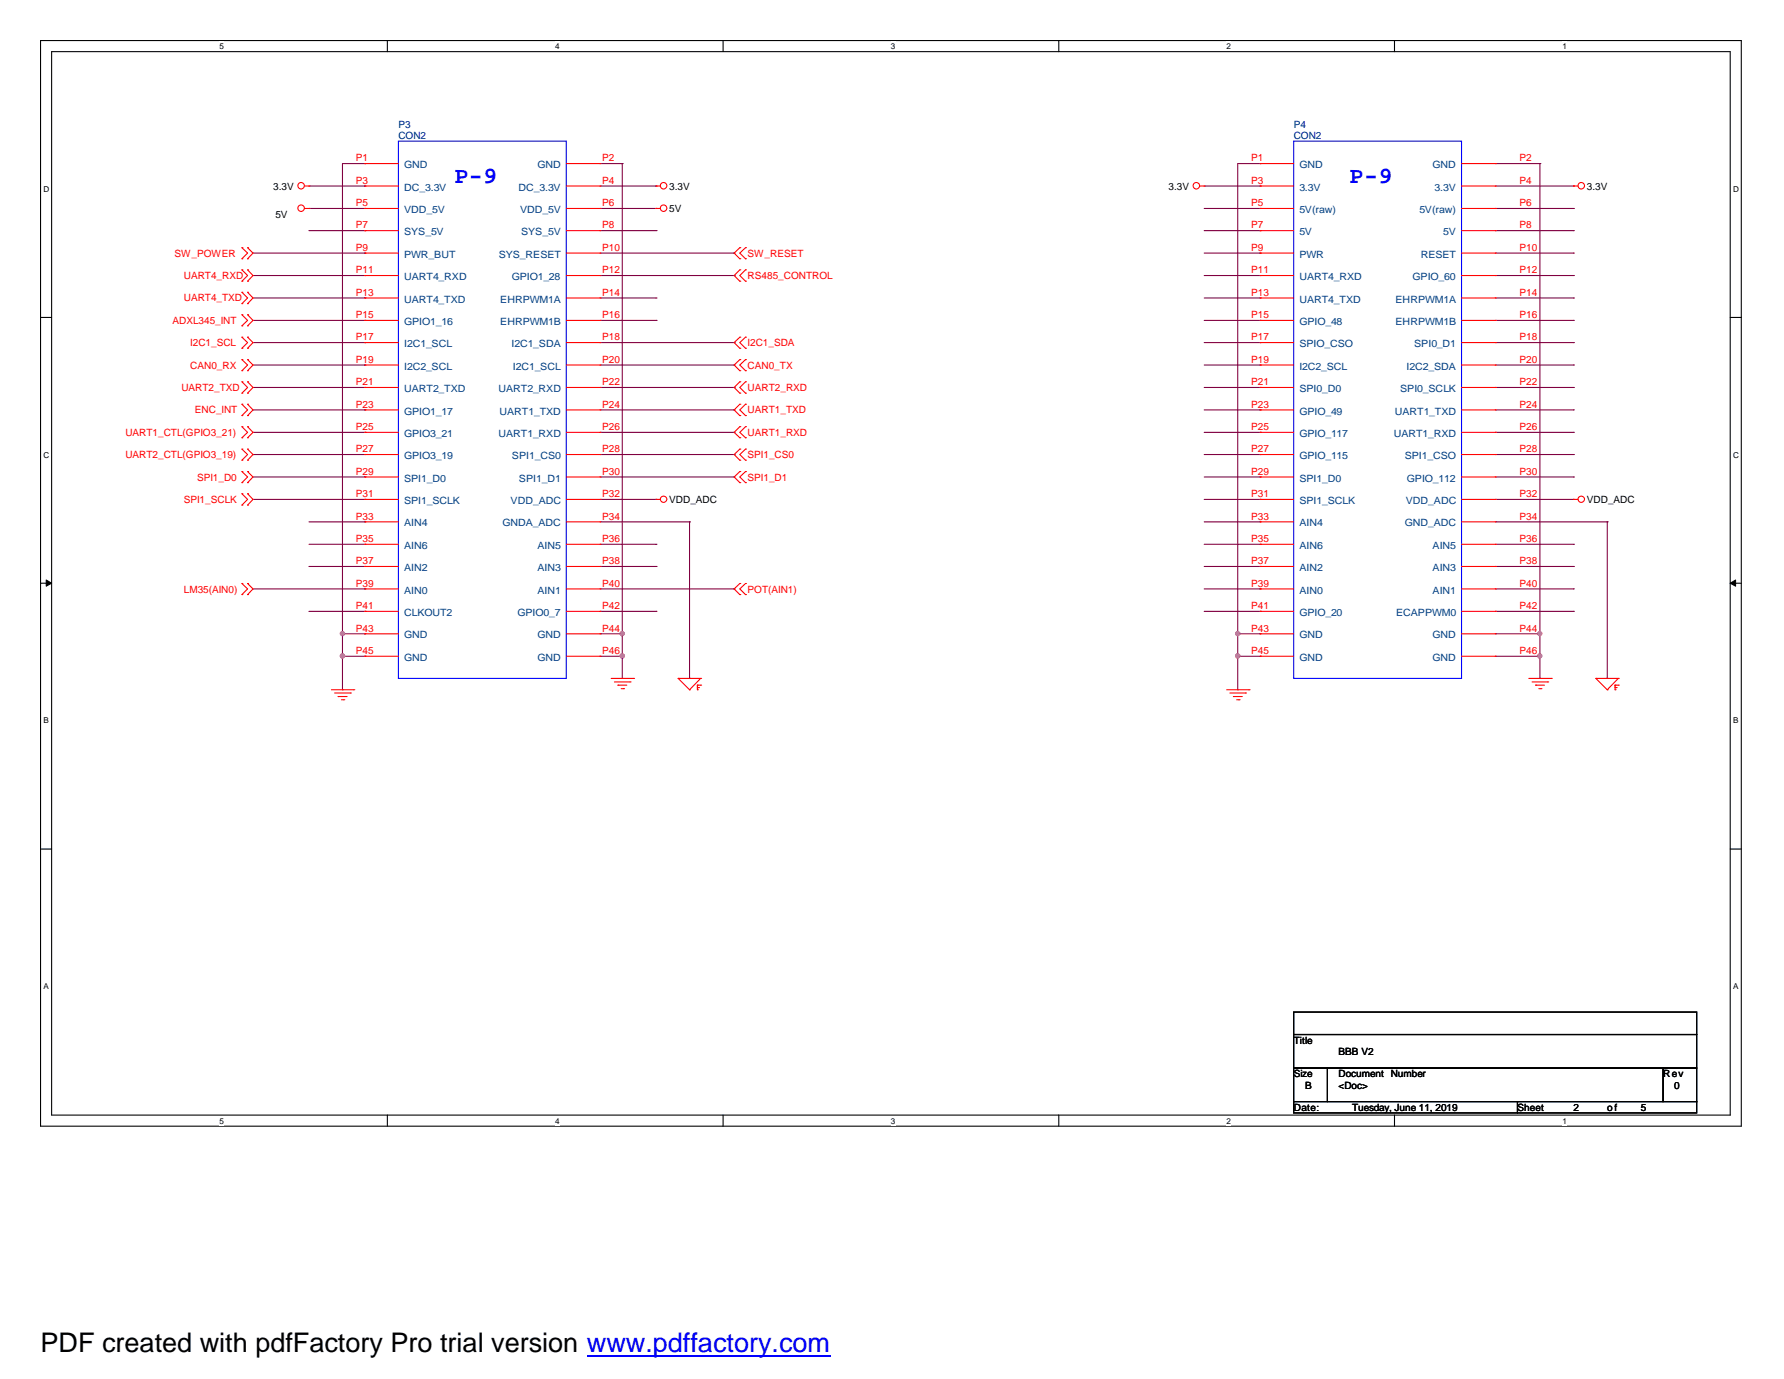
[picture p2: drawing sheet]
<svg xmlns="http://www.w3.org/2000/svg" width="279mm" height="216mm" viewBox="0 0 279 216" stroke-linecap="round" stroke-linejoin="round" font-family="sans-serif">
<path d="M6.3 6.3h266.4v170h-266.4zM8.1 8.1h262.9v166.5h-262.9z" fill="none" stroke="#000" stroke-width=".17"/>
<g fill="#fff">
<path d="M34.4 6.5h.7v1.5h-.7z"/>
<path d="M34.4 174.8h.7v1.4h-.7z"/>
</g>
<path d="M60.7 6.3v1.8M60.7 174.6v1.7" fill="none" stroke="#000" stroke-width=".17"/>
<g fill="#fff">
<path d="M87 6.5h.6v1.5h-.6z"/>
<path d="M87 174.8h.6v1.4h-.6z"/>
</g>
<path d="M113.2 6.3v1.8M113.2 174.6v1.7" fill="none" stroke="#000" stroke-width=".17"/>
<g fill="#fff">
<path d="M139.5 6.5h.7v1.5h-.7z"/>
<path d="M139.5 174.8h.7v1.4h-.7z"/>
</g>
<path d="M165.8 6.3v1.8M165.8 174.6v1.7" fill="none" stroke="#000" stroke-width=".17"/>
<g fill="#fff">
<path d="M192.1 6.5h.7v1.5h-.7z"/>
<path d="M192.1 174.8h.7v1.4h-.7z"/>
</g>
<path d="M218.4 6.3v1.8M218.4 174.6v1.7" fill="none" stroke="#000" stroke-width=".17"/>
<g fill="#fff">
<path d="M244.7 6.5h.7v1.5h-.7z"/>
<path d="M244.7 174.8h.7v1.4h-.7z"/>
<path d="M6.8 28.8h.9v1.5h-.9z"/>
<path d="M271.4 28.8h.9v1.5h-.9z"/>
<path d="M6.8 70.4h.9v1.5h-.9z"/>
<path d="M271.4 70.4h.9v1.5h-.9z"/>
</g>
<path d="M6.3 49.7h1.8M271 49.7h1.7" fill="none" stroke="#000" stroke-width=".17"/>
<g fill="#fff">
<path d="M6.8 112.1h.8v1.4h-.8z"/>
<path d="M271.4 112.1h.8v1.4h-.8z"/>
</g>
<path d="M6.3 91.3h1.8M271 91.3h1.7" fill="none" stroke="#000" stroke-width=".17"/>
<g fill="#000" stroke="#000" stroke-width=".16">
<path d="M7.2 90.8l.9 .5-.9 .5z" fill-rule="evenodd"/>
<path d="M271 91.3l.8-.5v1z" fill-rule="evenodd"/>
</g>
<g fill="#fff">
<path d="M6.8 153.7h.8v1.5h-.8z"/>
<path d="M271.4 153.7h.8v1.5h-.8z"/>
</g>
<path d="M6.3 132.9h1.8M271 132.9h1.7M202.6 158.5h63.1v3.5h-63.1zM202.6 162h63.1v5.2h-63.1zM202.6 167.2h5.3v5.3h-5.3zM202.6 172.5h35.1v1.7h-35.1zM207.9 167.2h52.6v5.3h-52.6zM237.7 172.5h28v1.7h-28zM260.5 167.2h5.2v5.3h-5.2z" fill="none" stroke="#000" stroke-width=".17"/>
<g fill="none" stroke="#800040" stroke-width=".17">
<path d="M39.6 39.6h17.5M48.4 36.1h8.7M48.4 32.6h8.7M48.4 29.1h8.7M57.1 36.1h.1M57.1 32.6h.1M57.1 39.6h.1M57.1 29.1h.1M57.1 25.6h.1M57.1 25.6h-3.5v82.4M94 36.1h8.7M94 32.6h8.7"/>
<path d="M94 39.6h21M94 29.1h8.7M94 25.6h3.5M97.5 25.6h.1M97.5 25.6v80.6M102.7 32.6h.1M102.7 36.1h.1M102.7 29.1h.1M115 39.6h.1M188.6 36.1h8.8M188.6 32.6h8.8M188.6 39.6h8.8"/>
<path d="M188.6 29.1h8.8M197.4 39.6h.1M197.4 25.6h.1M197.4 32.6h.1M197.4 29.1h.1M197.4 36.1h.1M197.4 25.6h-3.6v82.4M234.2 36.1h12.2M234.2 32.6h12.2M234.2 39.6h12.2M234.2 29.1h12.2M234.2 25.6h7"/>
<path d="M241.2 25.6h.1M241.2 25.6v80.6M246.4 29.1h.1M246.4 39.6h.1M246.4 36.1h.1M246.4 32.6h.1M39.6 46.7h17.5M39.6 43.1h17.5M39.6 50.2h17.5M39.6 57.2h17.5M39.6 53.6h17.5M57.1 46.7h.1"/>
<path d="M57.1 43.1h.1M57.1 50.2h.1M57.1 57.2h.1M57.1 53.6h.1M94 46.7h8.7M94 43.1h21M94 50.2h8.7M94 57.2h21M94 53.6h21M102.7 50.2h.1M102.7 46.7h.1M115 57.2h.1"/>
<path d="M115 53.6h.1M115 43.1h.1M188.6 46.7h8.8M188.6 43.1h8.8M188.6 50.2h8.8M188.6 57.2h8.8M188.6 53.6h8.8M197.4 43.1h.1M197.4 50.2h.1M197.4 57.2h.1M197.4 53.6h.1M197.4 46.7h.1"/>
<path d="M234.2 46.7h12.2M234.2 43.1h12.2M234.2 50.2h12.2M234.2 57.2h12.2M234.2 53.6h12.2M246.4 57.2h.1M246.4 46.7h.1M246.4 43.1h.1M246.4 50.2h.1M246.4 53.6h.1M39.6 71.2h.1M39.6 78.2h17.5"/>
<path d="M39.6 60.7h17.5M39.6 67.7h17.5M39.6 74.7h17.5M39.6 64.2h17.5M39.6 71.2h17.5M57.1 78.2h.1M57.1 60.7h.1M57.1 67.7h.1M57.1 74.7h.1M57.1 64.2h.1M94 78.2h8.7M94 60.7h21"/>
<path d="M94 67.7h21M94 74.7h21M94 64.2h21M94 71.2h21M102.7 78.2h.1M115 71.2h.1M115 64.2h.1M115 60.7h.1M115 67.7h.1M115 74.7h.1M188.6 78.2h8.8M188.6 60.7h8.8"/>
<path d="M188.6 67.7h8.8M188.6 74.7h8.8M188.6 64.2h8.8M188.6 71.2h8.8M197.4 60.7h.1M197.4 64.2h.1M197.4 78.2h.1M197.4 71.2h.1M197.4 74.7h.1M197.4 67.7h.1M234.2 78.2h12.2M234.2 60.7h12.2"/>
<path d="M234.2 67.7h12.2M234.2 74.7h12.2M234.2 64.2h12.2M234.2 71.2h12.2M246.4 78.2h.1M246.4 67.7h.1M246.4 64.2h.1M246.4 71.2h.1M246.4 74.7h.1M246.4 60.7h.1M39.6 92.2h17.5M48.4 88.7h8.7"/>
<path d="M48.4 85.2h8.7M48.4 95.7h8.7M48.4 81.7h8.7M53.6 99.2h.1M53.6 99.2h3.5M57.1 88.7h.1M57.1 85.2h.1M57.1 95.7h.1M57.1 92.2h.1M57.1 81.7h.1M57.1 99.2h.1M94 88.7h8.7"/>
<path d="M94 85.2h8.7M94 95.7h8.7M94 92.2h21M94 81.7h14M94 99.2h3.5M97.5 99.2h.1M102.7 85.2h.1M102.7 88.7h.1M102.7 95.7h.1M108 81.7h.1M108 81.7v24.5M115 92.2h.1"/>
<path d="M188.6 88.7h8.8M188.6 85.2h8.8M188.6 95.7h8.8M188.6 92.2h8.8M188.6 81.7h8.8M193.8 99.2h.1M193.8 99.2h3.6M197.4 99.2h.1M197.4 95.7h.1M197.4 88.7h.1M197.4 81.7h.1M197.4 92.2h.1"/>
<path d="M197.4 85.2h.1M234.2 88.7h12.2M234.2 85.2h12.2M234.2 95.7h12.2M234.2 92.2h12.2M234.2 81.7h17.5M234.2 99.2h7M241.2 99.2h.1M246.4 92.2h.1M246.4 95.7h.1M246.4 88.7h.1M246.4 85.2h.1"/>
<path d="M251.7 81.7h.1M251.7 81.7v24.5M53.6 108h.1M53.6 102.7h.1M53.6 102.7h3.5M57.1 102.7h.1M94 102.7h3.5M97.5 102.7h.1M97.5 106.2h.1M108 106.2h.1M193.8 102.7h.1M193.8 108h.1"/>
<path d="M193.8 102.7h3.6M197.4 102.7h.1M234.2 102.7h7M241.2 106.2h.1M241.2 102.7h.1M251.7 106.2h.1"/>
</g>
<g fill="#f0f" stroke="#f0f" stroke-width=".17">
<circle cx="97.4" cy="102.7" r=".34"/>
<circle cx="97.5" cy="99.2" r=".33"/>
<circle cx="53.6" cy="99.2" r=".33"/>
<circle cx="193.9" cy="99.2" r=".33"/>
<circle cx="193.8" cy="102.7" r=".34"/>
<circle cx="241.1" cy="102.7" r=".33"/>
<circle cx="241.1" cy="99.2" r=".32"/>
<circle cx="53.6" cy="102.7" r=".34"/>
</g>
<g fill="none" stroke="#f00" stroke-width=".17">
<path d="M37.9 38.8h.1M37.9 38.8l.9 .8-.9 .9M38.8 38.8h.1M38.8 38.8l.8 .8-.8 .9M47.7 29.1h.7M47.7 32.6h.7M48.4 29.1h.1M48.4 32.6h.1M57.1 25.6h.1M57.1 29.1h.1M57.1 32.6h.1M57.1 36.1h.1"/>
<path d="M57.1 39.6h.1M57.1 29.1h5.3M57.1 32.6h5.3M57.1 25.6h5.3M57.1 36.1h5.3M57.1 39.6h5.3M88.7 29.1h5.3M88.7 32.6h5.3M88.7 25.6h5.3M88.7 36.1h5.3M88.7 39.6h5.3M94 25.6h.1"/>
<path d="M94 29.1h.1M94 32.6h.1M94 36.1h.1M94 39.6h.1M102.7 29.1h.1M102.7 32.6h.1M102.7 29.1h.7M102.7 32.6h.7M115.9 38.8h.1M115.9 38.8l-.9 .8 .9 .9M116.8 38.8h.1M116.8 38.8l-.9 .8 .9 .9"/>
<path d="M187.9 29.1h.7M188.6 29.1h.1M197.4 25.6h.1M197.4 29.1h.1M197.4 32.6h.1M197.4 36.1h.1M197.4 39.6h.1M197.4 29.1h5.2M197.4 32.6h5.2M197.4 25.6h5.2M197.4 36.1h5.2M197.4 39.6h5.2"/>
<path d="M228.9 29.1h5.3M228.9 32.6h5.3M228.9 25.6h5.3M228.9 36.1h5.3M228.9 39.6h5.3M234.2 25.6h.1M234.2 29.1h.1M234.2 32.6h.1M234.2 36.1h.1M234.2 39.6h.1M246.4 29.1h.1M246.4 29.1h.7"/>
<path d="M37.9 40.5h.1M37.9 44h.1M37.9 42.2h.1M37.9 47.5h.1M37.9 45.8h.1M37.9 51h.1M37.9 49.3h.1M37.9 54.5h.1M37.9 52.8h.1M37.9 58h.1M37.9 56.3h.1M37.9 59.8h.1"/>
<path d="M37.9 42.2l.9 .9-.9 .9M37.9 45.8l.9 .9-.9 .8M37.9 49.3l.9 .9-.9 .8M37.9 52.8l.9 .8-.9 .9M37.9 56.3l.9 .9-.9 .8M37.9 59.8l.9 .9-.9 .9M38.8 40.5h.1M38.8 42.2h.1M38.8 44h.1M38.8 45.8h.1M38.8 47.5h.1M38.8 49.3h.1"/>
<path d="M38.8 51h.1M38.8 52.8h.1M38.8 54.5h.1M38.8 56.3h.1M38.8 58h.1M38.8 59.8h.1M38.8 42.2l.8 .9-.8 .9M38.8 45.8l.8 .9-.8 .8M38.8 49.3l.8 .9-.8 .8M38.8 52.8l.8 .8-.8 .9M38.8 56.3l.8 .9-.8 .8M38.8 59.8l.8 .9-.8 .9"/>
<path d="M57.1 43.1h.1M57.1 46.7h.1M57.1 50.2h.1M57.1 53.6h.1M57.1 57.2h.1M57.1 43.1h5.3M57.1 46.7h5.3M57.1 50.2h5.3M57.1 53.6h5.3M57.1 57.2h5.3M88.7 43.1h5.3M88.7 46.7h5.3"/>
<path d="M88.7 50.2h5.3M88.7 53.6h5.3M88.7 57.2h5.3M94 43.1h.1M94 46.7h.1M94 50.2h.1M94 53.6h.1M94 57.2h.1M115.9 40.5h.1M115.9 42.2h.1M115.9 44h.1M115.9 52.8h.1"/>
<path d="M115.9 54.5h.1M115.9 56.3h.1M115.9 58h.1M115.9 59.8h.1M115.9 42.2l-.9 .9 .9 .9M115.9 52.8l-.9 .8 .9 .9M115.9 56.3l-.9 .9 .9 .8M115.9 59.8l-.9 .9 .9 .9M116.8 40.5h.1M116.8 44h.1M116.8 42.2h.1M116.8 54.5h.1"/>
<path d="M116.8 52.8h.1M116.8 58h.1M116.8 56.3h.1M116.8 59.8h.1M116.8 42.2l-.9 .9 .9 .9M116.8 52.8l-.9 .8 .9 .9M116.8 56.3l-.9 .9 .9 .8M116.8 59.8l-.9 .9 .9 .9M197.4 43.1h.1M197.4 46.7h.1M197.4 50.2h.1M197.4 53.6h.1"/>
<path d="M197.4 57.2h.1M197.4 43.1h5.2M197.4 46.7h5.2M197.4 50.2h5.2M197.4 53.6h5.2M197.4 57.2h5.2M228.9 43.1h5.3M228.9 46.7h5.3M228.9 50.2h5.3M228.9 53.6h5.3M228.9 57.2h5.3M234.2 43.1h.1"/>
<path d="M234.2 46.7h.1M234.2 50.2h.1M234.2 53.6h.1M234.2 57.2h.1M37.9 61.6h.1M37.9 68.5h.1M37.9 66.8h.1M37.9 75.6h.1M37.9 73.8h.1M37.9 79.1h.1M37.9 77.3h.1M37.9 65.1h.1"/>
<path d="M37.9 63.3h.1M37.9 72.1h.1M37.9 70.3h.1M37.9 66.8l.9 .9-.9 .8M37.9 73.8l.9 .9-.9 .9M37.9 77.3l.9 .9-.9 .9M37.9 63.3l.9 .9-.9 .9M37.9 70.3l.9 .9-.9 .9M38.8 61.6h.1M38.8 66.8h.1M38.8 68.5h.1M38.8 73.8h.1"/>
<path d="M38.8 75.6h.1M38.8 77.3h.1M38.8 79.1h.1M38.8 63.3h.1M38.8 65.1h.1M38.8 70.3h.1M38.8 72.1h.1M38.8 66.8l.8 .9-.8 .8M38.8 73.8l.8 .9-.8 .9M38.8 77.3l.8 .9-.8 .9M38.8 63.3l.8 .9-.8 .9M38.8 70.3l.8 .9-.8 .9"/>
<path d="M57.1 64.2h.1M57.1 67.7h.1M57.1 71.2h.1M57.1 74.7h.1M57.1 78.2h.1M57.1 60.7h.1M57.1 78.2h5.3M57.1 60.7h5.3M57.1 64.2h5.3M57.1 67.7h5.3M57.1 71.2h5.3M57.1 74.7h5.3"/>
<path d="M88.7 78.2h5.3M88.7 60.7h5.3M88.7 64.2h5.3M88.7 67.7h5.3M88.7 71.2h5.3M88.7 74.7h5.3M94 60.7h.1M94 64.2h.1M94 67.7h.1M94 71.2h.1M94 74.7h.1M94 78.2h.1"/>
<path d="M102.7 78.2h.1M102.7 78.2h.7M115.9 61.6h.1M115.9 63.3h.1M115.9 65.1h.1M115.9 66.8h.1M115.9 68.5h.1M115.9 70.3h.1M115.9 72.1h.1M115.9 73.8h.1M115.9 75.6h.1M115.9 63.3l-.9 .9 .9 .9"/>
<path d="M115.9 66.8l-.9 .9 .9 .8M115.9 70.3l-.9 .9 .9 .9M115.9 73.8l-.9 .9 .9 .9M116.8 61.6h.1M116.8 65.1h.1M116.8 63.3h.1M116.8 68.5h.1M116.8 66.8h.1M116.8 72.1h.1M116.8 70.3h.1M116.8 75.6h.1M116.8 73.8h.1"/>
<path d="M116.8 63.3l-.9 .9 .9 .9M116.8 66.8l-.9 .9 .9 .8M116.8 70.3l-.9 .9 .9 .9M116.8 73.8l-.9 .9 .9 .9M197.4 64.2h.1M197.4 67.7h.1M197.4 71.2h.1M197.4 74.7h.1M197.4 78.2h.1M197.4 60.7h.1M197.4 78.2h5.2M197.4 60.7h5.2"/>
<path d="M197.4 64.2h5.2M197.4 67.7h5.2M197.4 71.2h5.2M197.4 74.7h5.2M228.9 78.2h5.3M228.9 60.7h5.3M228.9 64.2h5.3M228.9 67.7h5.3M228.9 71.2h5.3M228.9 74.7h5.3M234.2 60.7h.1M234.2 64.2h.1"/>
<path d="M234.2 67.7h.1M234.2 71.2h.1M234.2 74.7h.1M234.2 78.2h.1M246.4 78.2h.1M246.4 78.2h.7M37.9 93.1h.1M37.9 91.4h.1M37.9 91.4l.9 .8-.9 .9M38.8 91.4h.1M38.8 93.1h.1M38.8 91.4l.8 .8-.8 .9"/>
<path d="M57.1 81.7h.1M57.1 85.2h.1M57.1 88.7h.1M57.1 92.2h.1M57.1 95.7h.1M57.1 99.2h.1M57.1 81.7h5.3M57.1 85.2h5.3M57.1 88.7h5.3M57.1 92.2h5.3M57.1 95.7h5.3M57.1 99.2h5.3"/>
<path d="M88.7 81.7h5.3M88.7 85.2h5.3M88.7 88.7h5.3M88.7 92.2h5.3M88.7 95.7h5.3M88.7 99.2h5.3M94 81.7h.1M94 85.2h.1M94 88.7h.1M94 92.2h.1M94 95.7h.1M94 99.2h.1"/>
<path d="M115.9 91.4h.1M115.9 93.1h.1M115.9 91.4l-.9 .8 .9 .9M116.8 93.1h.1M116.8 91.4h.1M116.8 91.4l-.9 .8 .9 .9M197.4 81.7h.1M197.4 85.2h.1M197.4 88.7h.1M197.4 92.2h.1M197.4 95.7h.1M197.4 99.2h.1"/>
<path d="M197.4 81.7h5.2M197.4 85.2h5.2M197.4 88.7h5.2M197.4 92.2h5.2M197.4 95.7h5.2M197.4 99.2h5.2M228.9 81.7h5.3M228.9 85.2h5.3M228.9 88.7h5.3M228.9 92.2h5.3M228.9 95.7h5.3M228.9 99.2h5.3"/>
<path d="M234.2 81.7h.1M234.2 85.2h.1M234.2 88.7h.1M234.2 92.2h.1M234.2 95.7h.1M234.2 99.2h.1M51.9 108h3.5M52.4 108.5h2.5M53 109.1h.1M53 109.1h1.4M53.5 109.6h.3M53.8 109.6h.1"/>
<path d="M54.9 108.5h.1M55.4 108h.1M57.1 102.7h.1M57.1 102.7h5.3M88.7 102.7h5.3M94 102.7h.1M95.7 106.2h3.5M96.2 106.8h2.5M96.8 107.3h.1M96.8 107.3h1.4M97.3 107.8h.4M97.7 107.8h.1"/>
<path d="M98.7 106.8h.1M99.2 106.2h.1M106.2 106.2h.1M106.2 106.2h3.5M106.2 106.2l1.8 1.8M108 108h.1M109.2 107.3h.1M109.2 108h.1M109.2 107.7h.1M109.2 107.3h.5M109.2 107.3v.7M109.2 107.7h.4"/>
<path d="M109.7 106.2h.1M109.7 107.3h.1M109.7 106.2l-1.7 1.8M192.1 108h3.5M192.6 108.5h2.5M193.2 109.1h.1M193.2 109.1h1.4M193.7 109.6h.4M194.1 109.6h.1M195.1 108.5h.1M195.6 108h.1M197.4 102.7h.1"/>
<path d="M197.4 102.7h5.2M228.9 102.7h5.3M234.2 102.7h.1M239.4 106.2h3.6M239.9 106.8h2.5M240.5 107.3h.1M240.5 107.3h1.4M241 107.8h.3M241.3 107.8h.1M242.4 106.8h.1M243 106.2h.1M249.9 106.2h.1"/>
<path d="M249.9 106.2h3.5M249.9 106.2l1.8 1.8M251.7 108h.1M252.9 107.3h.1M252.9 108h.1M252.9 107.7h.1M252.9 107.3h.5M252.9 107.7h.4M252.9 107.3v.7M253.4 106.2h.1M253.4 107.3h.1M253.4 106.2l-1.7 1.8"/>
<circle cx="47.2" cy="29.1" r=".51"/>
<circle cx="47.2" cy="32.6" r=".51"/>
<circle cx="103.9" cy="29.1" r=".51"/>
<circle cx="103.9" cy="32.6" r=".51"/>
<circle cx="187.4" cy="29.1" r=".51"/>
<circle cx="247.6" cy="29.1" r=".51"/>
<circle cx="103.9" cy="78.2" r=".5"/>
<circle cx="247.7" cy="78.2" r=".5"/>
</g>
<path d="M62.4 22.1h26.3v84.1h-26.3zM202.6 22.1h26.3v84.1h-26.3z" fill="none" stroke="#00f" stroke-width=".17"/>
<path d="M91.9 212.3h38.1" fill="none" stroke="#00f" stroke-width=".3"/>
<text font-size="4.2" x="6.3" y="211.7">PDF created with pdfFactory Pro trial version www.pdffactory.com</text>
<g font-size="3.6" fill="#00f">
<text x="71.2" y="28.6">P-9</text>
<text x="211.4" y="28.6">P-9</text>
</g>
<g font-size="1.6" fill="#000080">
<text x="62.4" y="20">P3</text>
<text x="62.4" y="21.8">CON2</text>
<text x="202.6" y="20">P4</text>
<text x="202.6" y="21.8">CON2</text>
</g>
<g font-size="1.6">
<text x="42.8" y="29.7">3.3V</text>
<text x="104.8" y="29.7">3.3V</text>
<text x="183" y="29.7">3.3V</text>
<text x="248.5" y="29.7">3.3V</text>
<text x="43.1" y="34.1">5V</text>
<text x="104.8" y="33.2">5V</text>
<text x="104.8" y="78.7">VDD_ADC</text>
<text x="248.5" y="78.7">VDD_ADC</text>
<text x="202.6" y="163.4">Title</text>
<text x="209.6" y="165.1">BBB V2</text>
<text x="202.6" y="168.7">Size</text>
<text x="202.6" y="173.9">Date:</text>
<text x="204.4" y="170.4">B</text>
<text x="209.6" y="168.7">Document Number</text>
<text x="209.6" y="170.4">&lt;Doc&gt;</text>
<text x="211.8" y="173.9">Tuesday, June 11, 2019</text>
<text x="237.7" y="173.9">Sheet</text>
<text x="246.4" y="173.9">2</text>
<text x="251.7" y="173.9">of</text>
<text x="257" y="173.9">5</text>
<text x="260.5" y="168.7">Rev</text>
<text x="262.2" y="170.4">0</text>
</g>
<g font-size="1.6" fill="#f00">
<text x="55.8" y="28.8">P3</text>
<text x="55.8" y="25.3">P1</text>
<text x="94.3" y="25.3">P2</text>
<text x="94.3" y="28.8">P4</text>
<text x="196" y="25.3">P1</text>
<text x="196" y="28.8">P3</text>
<text x="238" y="28.8">P4</text>
<text x="238" y="25.3">P2</text>
<text x="55.8" y="35.8">P7</text>
<text x="55.8" y="32.3">P5</text>
<text x="94.3" y="32.3">P6</text>
<text x="94.3" y="35.8">P8</text>
<text x="196" y="32.3">P5</text>
<text x="196" y="35.8">P7</text>
<text x="238" y="35.8">P8</text>
<text x="238" y="32.3">P6</text>
<text x="27.3" y="40.2">SW_POWER</text>
<text x="55.8" y="39.3">P9</text>
<text x="94.3" y="39.3">P10</text>
<text x="117.1" y="40.2">SW_RESET</text>
<text x="196" y="39.3">P9</text>
<text x="238" y="39.3">P10</text>
<text x="28.8" y="43.7">UART4_RXD</text>
<text x="28.8" y="47.2">UART4_TXD</text>
<text x="55.8" y="46.3">P13</text>
<text x="55.8" y="42.8">P11</text>
<text x="94.3" y="46.3">P14</text>
<text x="94.3" y="42.8">P12</text>
<text x="117.1" y="43.7">RS485_CONTROL</text>
<text x="196" y="42.8">P11</text>
<text x="196" y="46.3">P13</text>
<text x="238" y="46.3">P14</text>
<text x="238" y="42.8">P12</text>
<text x="27" y="50.7">ADXL345_INT</text>
<text x="55.8" y="49.8">P15</text>
<text x="55.8" y="53.3">P17</text>
<text x="94.3" y="49.8">P16</text>
<text x="94.3" y="53.3">P18</text>
<text x="196" y="49.8">P15</text>
<text x="196" y="53.3">P17</text>
<text x="238" y="49.8">P16</text>
<text x="238" y="53.3">P18</text>
<text x="29.8" y="54.2">I2C1_SCL</text>
<text x="29.8" y="57.7">CAN0_RX</text>
<text x="55.8" y="56.8">P19</text>
<text x="94.3" y="56.8">P20</text>
<text x="117.1" y="54.2">I2C1_SDA</text>
<text x="117.1" y="57.7">CAN0_TX</text>
<text x="196" y="56.8">P19</text>
<text x="238" y="56.8">P20</text>
<text x="28.4" y="61.2">UART2_TXD</text>
<text x="30.5" y="64.7">ENC_INT</text>
<text x="55.8" y="60.3">P21</text>
<text x="55.8" y="63.8">P23</text>
<text x="94.3" y="63.8">P24</text>
<text x="94.3" y="60.3">P22</text>
<text x="117.1" y="61.2">UART2_RXD</text>
<text x="117.1" y="64.7">UART1_TXD</text>
<text x="196" y="60.3">P21</text>
<text x="196" y="63.8">P23</text>
<text x="238" y="63.8">P24</text>
<text x="238" y="60.3">P22</text>
<text x="19.6" y="68.2">UART1_CTL(GPIO3_21)</text>
<text x="19.6" y="71.8">UART2_CTL(GPIO3_19)</text>
<text x="55.8" y="67.4">P25</text>
<text x="55.8" y="70.8">P27</text>
<text x="94.3" y="70.8">P28</text>
<text x="94.3" y="67.4">P26</text>
<text x="117.1" y="68.2">UART1_RXD</text>
<text x="117.1" y="71.8">SPI1_CS0</text>
<text x="196" y="70.8">P27</text>
<text x="196" y="67.4">P25</text>
<text x="238" y="67.4">P26</text>
<text x="238" y="70.8">P28</text>
<text x="30.9" y="75.3">SPI1_D0</text>
<text x="55.8" y="77.9">P31</text>
<text x="55.8" y="74.3">P29</text>
<text x="94.3" y="77.9">P32</text>
<text x="94.3" y="74.3">P30</text>
<text x="117.1" y="75.3">SPI1_D1</text>
<text x="196" y="77.9">P31</text>
<text x="196" y="74.3">P29</text>
<text x="238" y="77.9">P32</text>
<text x="238" y="74.3">P30</text>
<text x="28.8" y="78.7">SPI1_SCLK</text>
<text x="55.8" y="81.4">P33</text>
<text x="94.3" y="81.4">P34</text>
<text x="196" y="81.4">P33</text>
<text x="238" y="81.4">P34</text>
<text x="55.8" y="88.3">P37</text>
<text x="55.8" y="84.9">P35</text>
<text x="94.3" y="84.9">P36</text>
<text x="94.3" y="88.3">P38</text>
<text x="196" y="88.3">P37</text>
<text x="196" y="84.9">P35</text>
<text x="238" y="88.3">P38</text>
<text x="238" y="84.9">P36</text>
<text x="28.8" y="92.8">LM35(AIN0)</text>
<text x="55.8" y="95.4">P41</text>
<text x="55.8" y="91.9">P39</text>
<text x="94.3" y="91.9">P40</text>
<text x="94.3" y="95.4">P42</text>
<text x="117.1" y="92.8">POT(AIN1)</text>
<text x="196" y="95.4">P41</text>
<text x="196" y="91.9">P39</text>
<text x="238" y="91.9">P40</text>
<text x="238" y="95.4">P42</text>
<text x="55.8" y="98.9">P43</text>
<text x="94.3" y="98.9">P44</text>
<text x="196" y="98.9">P43</text>
<text x="238" y="98.9">P44</text>
<text x="55.8" y="102.4">P45</text>
<text x="94.3" y="102.4">P46</text>
<text x="196" y="102.4">P45</text>
<text x="238" y="102.4">P46</text>
</g>
<g font-size="1.6" fill="#004080">
<text x="63.3" y="26.3">GND</text>
<text x="63.3" y="29.8">DC_3.3V</text>
<text x="81.2" y="29.8">DC_3.3V</text>
<text x="84.2" y="26.3">GND</text>
<text x="203.5" y="26.3">GND</text>
<text x="203.5" y="29.8">3.3V</text>
<text x="224.4" y="26.3">GND</text>
<text x="224.7" y="29.8">3.3V</text>
<text x="63.3" y="33.4">VDD_5V</text>
<text x="81.4" y="33.4">VDD_5V</text>
<text x="203.5" y="33.4">5V(raw)</text>
<text x="222.3" y="33.4">5V(raw)</text>
<text x="63.3" y="36.8">SYS_5V</text>
<text x="63.3" y="40.3">PWR_BUT</text>
<text x="78.1" y="40.3">SYS_RESET</text>
<text x="81.6" y="36.8">SYS_5V</text>
<text x="203.5" y="36.8">5V</text>
<text x="203.5" y="40.3">PWR</text>
<text x="222.5" y="40.3">RESET</text>
<text x="226" y="36.8">5V</text>
<text x="63.3" y="43.9">UART4_RXD</text>
<text x="63.3" y="47.4">UART4_TXD</text>
<text x="78.4" y="47.4">EHRPWM1A</text>
<text x="80.1" y="43.9">GPIO1_28</text>
<text x="203.5" y="43.9">UART4_RXD</text>
<text x="203.5" y="47.4">UART4_TXD</text>
<text x="218.6" y="47.4">EHRPWM1A</text>
<text x="221.2" y="43.9">GPIO_60</text>
<text x="63.3" y="50.9">GPIO1_16</text>
<text x="78.4" y="50.9">EHRPWM1B</text>
<text x="203.5" y="50.9">GPIO_48</text>
<text x="218.6" y="50.9">EHRPWM1B</text>
<text x="63.3" y="54.4">I2C1_SCL</text>
<text x="63.3" y="57.9">I2C2_SCL</text>
<text x="80.1" y="54.4">I2C1_SDA</text>
<text x="80.3" y="57.9">I2C1_SCL</text>
<text x="203.5" y="54.4">SPIO_CSO</text>
<text x="203.5" y="57.9">I2C2_SCL</text>
<text x="220.3" y="57.9">I2C2_SDA</text>
<text x="221.5" y="54.4">SPI0_D1</text>
<text x="63.3" y="64.9">GPIO1_17</text>
<text x="63.3" y="61.4">UART2_TXD</text>
<text x="78.1" y="61.4">UART2_RXD</text>
<text x="78.2" y="64.9">UART1_TXD</text>
<text x="203.5" y="64.9">GPIO_49</text>
<text x="203.5" y="61.4">SPI0_D0</text>
<text x="218.4" y="64.9">UART1_TXD</text>
<text x="219.3" y="61.4">SPI0_SCLK</text>
<text x="63.3" y="68.4">GPIO3_21</text>
<text x="63.3" y="71.9">GPIO3_19</text>
<text x="78.1" y="68.4">UART1_RXD</text>
<text x="80.2" y="71.9">SPI1_CS0</text>
<text x="203.5" y="68.4">GPIO_117</text>
<text x="203.5" y="71.9">GPIO_115</text>
<text x="218.3" y="68.4">UART1_RXD</text>
<text x="220" y="71.9">SPI1_CSO</text>
<text x="63.3" y="75.4">SPI1_D0</text>
<text x="81.3" y="75.4">SPI1_D1</text>
<text x="203.5" y="75.4">SPI1_D0</text>
<text x="220.3" y="75.4">GPIO_112</text>
<text x="63.3" y="78.9">SPI1_SCLK</text>
<text x="63.3" y="82.4">AIN4</text>
<text x="78.7" y="82.4">GNDA_ADC</text>
<text x="80" y="78.9">VDD_ADC</text>
<text x="203.5" y="78.9">SPI1_SCLK</text>
<text x="203.5" y="82.4">AIN4</text>
<text x="220" y="82.4">GND_ADC</text>
<text x="220.2" y="78.9">VDD_ADC</text>
<text x="63.3" y="85.9">AIN6</text>
<text x="63.3" y="89.4">AIN2</text>
<text x="84.2" y="85.9">AIN5</text>
<text x="84.2" y="89.4">AIN3</text>
<text x="203.5" y="85.9">AIN6</text>
<text x="203.5" y="89.4">AIN2</text>
<text x="224.4" y="85.9">AIN5</text>
<text x="224.4" y="89.4">AIN3</text>
<text x="63.3" y="92.9">AIN0</text>
<text x="84.2" y="92.9">AIN1</text>
<text x="203.5" y="92.9">AIN0</text>
<text x="224.4" y="92.9">AIN1</text>
<text x="63.3" y="96.4">CLKOUT2</text>
<text x="63.3" y="99.9">GND</text>
<text x="81" y="96.4">GPIO0_7</text>
<text x="84.2" y="99.9">GND</text>
<text x="203.5" y="96.4">GPIO_20</text>
<text x="203.5" y="99.9">GND</text>
<text x="218.7" y="96.4">ECAPPWM0</text>
<text x="224.4" y="99.9">GND</text>
<text x="63.3" y="103.5">GND</text>
<text x="84.2" y="103.5">GND</text>
<text x="203.5" y="103.5">GND</text>
<text x="224.4" y="103.5">GND</text>
</g>
<g font-size="1.3">
<text x="34.4" y="7.7">5</text>
<text x="87" y="7.7">4</text>
<text x="139.5" y="7.7">3</text>
<text x="192.1" y="7.7">2</text>
<text x="244.7" y="7.7">1</text>
<text x="6.8" y="30">D</text>
<text x="271.4" y="30">D</text>
<text x="6.8" y="71.6">C</text>
<text x="271.4" y="71.6">C</text>
<text x="6.8" y="113.2">B</text>
<text x="271.4" y="113.2">B</text>
<text x="6.8" y="154.9">A</text>
<text x="271.4" y="154.9">A</text>
<text x="34.4" y="175.9">5</text>
<text x="87" y="175.9">4</text>
<text x="139.5" y="175.9">3</text>
<text x="192.1" y="175.9">2</text>
<text x="244.7" y="175.9">1</text>
</g>
</svg>
